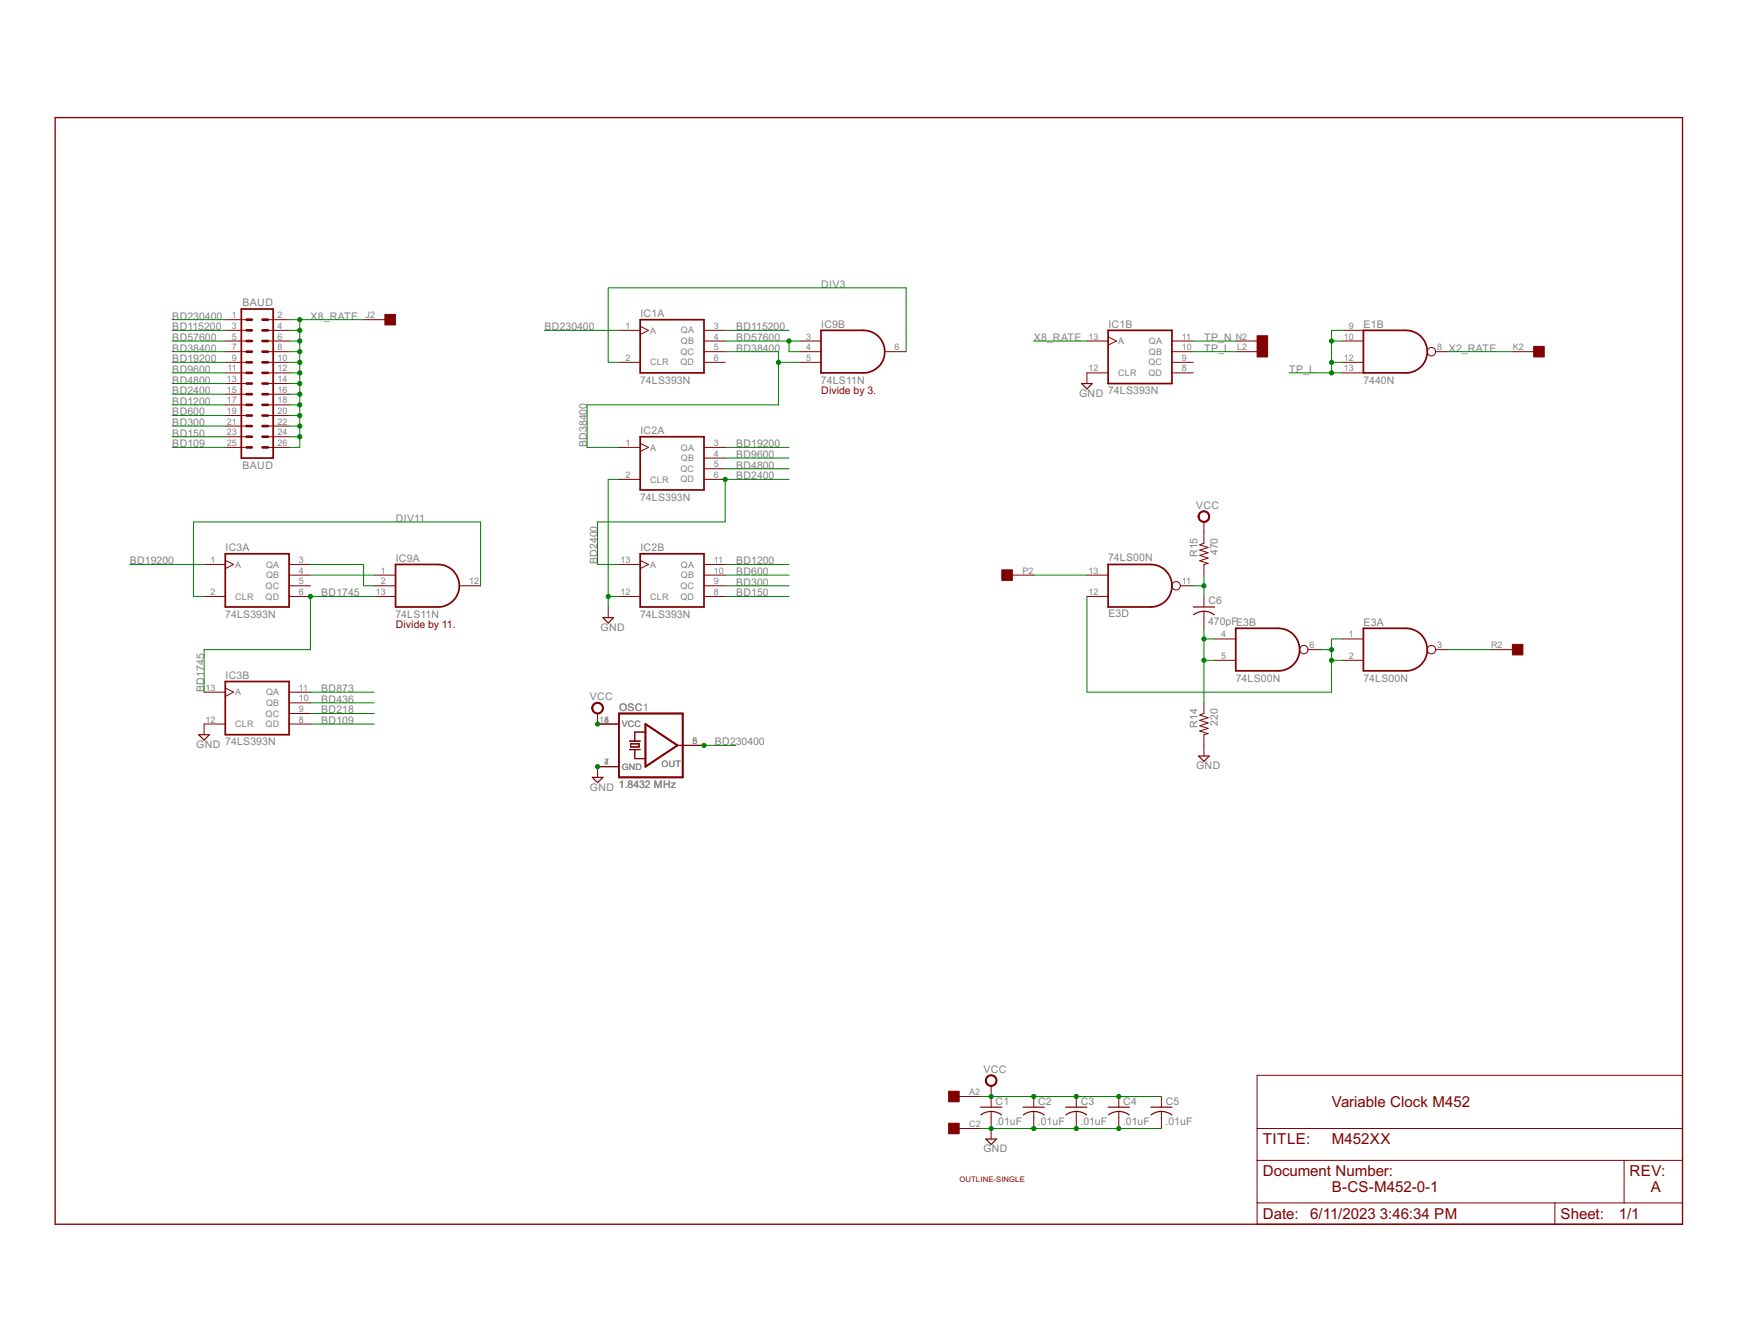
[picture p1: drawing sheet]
<svg xmlns="http://www.w3.org/2000/svg" width="279mm" height="216mm" viewBox="0 0 279 216" stroke-linecap="round" stroke-linejoin="round" font-family="sans-serif">
<g fill="none" stroke="#800000" stroke-width=".19">
<path d="M174 61.7h1.7l-.9 .8zM97 99.3h1.7l-.9 .9zM191.9 97.6h3.5M193.7 98.3a2.72 2.72 0 0 1 1.6 .5M193.7 98.3a2.89 2.89 0 0 0-1.7 .5M32 118.1h1.7l-.9 .9zM101.3 119.1h1.7M101.4 119.6h1.4v.5h-1.4zM95.3 125h1.7l-.9 .8zM101.3 120.5h1.7M192.8 121.5h1.7l-.8 .9zM157.7 178h3.4"/>
<path d="M157.8 179.2a2.7 2.7 0 0 1 3.3 0M164.6 178h3.4M164.6 179.2a2.73 2.73 0 0 1 3.4 0M171.4 178h3.4M171.4 179.2a2.73 2.73 0 0 1 3.4 0M178.2 178h3.5M178.3 179.2a2.7 2.7 0 0 1 3.3 0M185.1 178h3.4M185.1 179.2a2.73 2.73 0 0 1 3.4 0M158.6 183.1h1.7l-.9 .9z"/>
</g>
<g fill="none" stroke="#800000" stroke-width=".16">
<path d="M36.2 54.8h3.5M36.2 56.5h3.5M36.2 51.4h3.5M36.2 53.1h3.5M36.2 58.3h3.5M36.2 59.9h3.5M43.1 54.8h3.4M43.1 56.5h3.4M43.1 51.4h3.4M43.1 53.1h3.4M43.1 58.3h3.4M43.1 59.9h3.4"/>
<path d="M58.5 51.4h3.4M99.5 53.1h3.5M99.5 58.3h3.5M103 52.5l1.3 .6-1.3 .7M113.2 54.8h3.4M113.2 56.5h3.4M113.2 53.1h3.4M113.2 58.3h3.4M128.6 54.8h3.5M128.6 56.5h3.5M128.6 58.3h3.5M142.3 56.5h3.5"/>
<path d="M174.8 54.8h3.4M178.2 59.9h-3.4v1.8M178.2 54.1l1.4 .7-1.4 .7M188.5 54.8h3.4M188.5 56.5h3.4M188.5 58.3h3.4M188.5 59.9h3.4M198.8 54.8h3.4M198.8 56.5h3.4M215.9 54.8h3.4M215.9 53.1h3.4M215.9 58.3h3.4"/>
<path d="M215.9 59.9h3.4M230.9 56.5h2.1M243.3 56.5h3.4M36.2 61.7h3.5M36.2 63.4h3.5M36.2 65.1h3.5M36.2 66.8h3.5M36.2 68.5h3.5M36.2 70.2h3.5M36.2 71.9h3.5M43.1 61.7h3.4M43.1 63.4h3.4"/>
<path d="M43.1 65.1h3.4M43.1 66.8h3.4M43.1 68.5h3.4M43.1 70.2h3.4M43.1 71.9h3.4M99.5 71.9h3.5M99.5 77.1h3.5M103 71.3l1.3 .6-1.3 .7M113.2 71.9h3.4M113.2 77.1h3.4M113.2 73.6h3.4M113.2 75.4h3.4"/>
<path d="M32.8 95.9h3.4M32.8 90.7h3.4M36.2 90.1l1.4 .6-1.4 .7M46.5 95.9h3.4M46.5 92.5h3.4M46.5 94.2h3.4M46.5 90.7h3.4M60.2 95.9h3.4M60.2 92.5h3.4M60.2 94.2h3.4M73.9 94.2h3.4M97.8 97.6v1.7"/>
<path d="M99.5 95.9h3.5M99.5 90.7h3.5M103 90.1l1.3 .6-1.3 .7M113.2 95.9h3.4M113.2 92.5h3.4M113.2 94.2h3.4M113.2 90.7h3.4M162.9 92.5h3.4M174.8 95.9h3.4M174.8 92.5h3.4M189.8 94.2h2.1M193.7 83.9v3.4l-.7 .3 1.3 .4-1.3 .4 1.3 .5-1.3 .4 1.3 .4-1.3 .4 1.3 .5-.6 .1v1.8"/>
<path d="M193.7 95.9v1.7M193.7 98.3v2.7M32.8 111.3h3.4M36.2 116.4h-3.4v1.7M36.2 110.6l1.4 .7-1.4 .7M46.5 116.4h3.4M46.5 111.3h3.4M46.5 113h3.4M46.5 114.7h3.4M96.1 114.7v1.7h3.4M103.8 117.7h-1.7v1.4M109 119.8h4.2"/>
<path d="M193.7 113v1.7l-.7 .3 1.3 .4-1.3 .4 1.3 .4-1.3 .5 1.3 .4-1.3 .4 1.3 .4-.6 .2v3.4M195.4 102.7h3.4M195.4 106.2h3.4M210.4 104.4h2.1M215.9 102.7h3.4M215.9 106.2h3.4M230.9 104.4h2.1M239.8 104.4h3.5M99.5 123.3h-3.4v1.7M102.1 120.5v1.5h1.7M154.3 176.3h3.4M159.4 174.6v3.4"/>
<path d="M159.4 178.7v4.4M166.3 176.3v1.7M166.3 178.7v2.7M173.1 176.3v1.7M173.1 178.7v2.7M180 176.3v1.7M180 178.7v2.7M186.8 176.3v1.7M186.8 178.7v2.7M202.2 172.9h68.4v23.9h-68.4zM154.3 181.4h3.4M202.2 181.4h68.4"/>
<path d="M202.2 186.5h68.4M202.2 193.4h68.4M250.1 193.4v3.4M261.2 186.5v6.9"/>
<circle cx="230.3" cy="56.5" r=".68"/>
<circle cx="189.2" cy="94.2" r=".68"/>
<circle cx="209.7" cy="104.4" r=".68"/>
<circle cx="230.3" cy="104.4" r=".68"/>
</g>
<g fill="#800000" stroke="#800000" stroke-width=".16">
<path d="M158.7 173.2a.94 .94 0 0 1 1.5-.1 .94 .94 0 0 1-.5 1.5 .94 .94 0 0 1-1.2-.9h.2a.77 .77 0 0 1 1-.7 .77 .77 0 0 1 .3 1.3 .77 .77 0 0 1-1.3-.4v-.2h-.2z" fill-rule="evenodd"/>
<path d="M192.9 82.5a.94 .94 0 0 1 1.5 0 .94 .94 0 0 1-.5 1.5 .94 .94 0 0 1-1.2-1h.2a.77 .77 0 0 1 1.1-.7 .77 .77 0 0 1 .2 1.3 .77 .77 0 0 1-1.3-.3v-.3h-.2z" fill-rule="evenodd"/>
<path d="M95.4 113.3a.95 .95 0 0 1 1.5 0 .95 .95 0 0 1-.5 1.4 .95 .95 0 0 1-1.2-.9h.2a.77 .77 0 0 1 1-.7 .77 .77 0 0 1 .2 1.3 .77 .77 0 0 1-1.2-.3v-.3h-.2z" fill-rule="evenodd"/>
</g>
<g fill="none" stroke="#800000" stroke-width=".28">
<path d="M38.8 49.7h5.1v23.9h-5.1zM103 51.4h10.2v8.5h-10.2zM132.1 53.1h6.8a3.4 3.4 0 0 1 3.4 3.4 3.4 3.4 0 0 1-3.4 3.4h-6.8zM178.2 53.1h10.3v8.6h-10.3zM219.3 53.1h6.9a3.4 3.4 0 0 1 3.4 3.4 3.4 3.4 0 0 1-3.4 3.4h-6.9zM103 70.2h10.2v8.6h-10.2zM36.2 89h10.3v8.6h-10.3zM63.6 90.7h6.9a3.4 3.4 0 0 1 3.4 3.5 3.4 3.4 0 0 1-3.4 3.4h-6.9zM103 89h10.2v8.6h-10.2zM178.2 90.7h6.9a3.4 3.4 0 0 1 3.4 3.5 3.4 3.4 0 0 1-3.4 3.4h-6.9zM36.2 109.6h10.3v8.5h-10.3zM99.5 114.7h10.3v10.3h-10.3z"/>
<path d="M103.8 116.4l5.2 3.4-5.2 3.5zM198.8 101h6.8a3.4 3.4 0 0 1 3.5 3.4 3.4 3.4 0 0 1-3.5 3.4h-6.8zM219.3 101h6.9a3.4 3.4 0 0 1 3.4 3.4 3.4 3.4 0 0 1-3.4 3.4h-6.9z"/>
</g>
<g fill="#800000" stroke="#800000" stroke-width=".16">
<path d="M243.3 103.6h1.7v1.7h-1.7z"/>
<path d="M161.1 91.6h1.7v1.7h-1.7z"/>
<path d="M202.2 54h1.7v1.7h-1.7z"/>
<path d="M202.2 55.7h1.7v1.7h-1.7z"/>
<path d="M246.7 55.7h1.7v1.7h-1.7z"/>
<path d="M61.9 50.5h1.7v1.7h-1.7z"/>
<path d="M152.6 180.6h1.7v1.7h-1.7z"/>
<path d="M152.6 175.4h1.7v1.7h-1.7z"/>
</g>
<path d="M8.9 18.9h261.7v177.9h-261.7z" fill="none" stroke="#800000" stroke-width=".21"/>
<g fill="none" stroke="#800000" stroke-width=".42">
<path d="M39.7 54.8h.8M39.7 53.1h.8M39.7 51.4h.8M39.7 58.3h.8M39.7 56.5h.8M39.7 59.9h.8M42.2 54.8h.9M42.2 53.1h.9M42.2 51.4h.9M42.2 58.3h.9M42.2 56.5h.9M42.2 59.9h.9"/>
<path d="M39.7 63.4h.8M39.7 61.7h.8M39.7 66.8h.8M39.7 65.1h.8M39.7 71.9h.8M39.7 70.2h.8M39.7 68.5h.8M42.2 63.4h.9M42.2 61.7h.9M42.2 66.8h.9M42.2 65.1h.9M42.2 71.9h.9"/>
<path d="M42.2 70.2h.9M42.2 68.5h.9"/>
</g>
<g fill="none" stroke="#008000" stroke-width=".16">
<path d="M27.7 54.8h8.5M27.7 56.5h8.5M27.7 59.9h8.5M27.7 53.1h8.5M27.7 58.3h8.5M27.7 51.4h8.5M46.5 54.8h1.7M46.5 56.5h1.7M46.5 59.9h1.7M46.5 53.1h1.7M46.5 58.3h1.7M46.5 51.4h12"/>
<path d="M48.2 51.4v20.5h-1.7M87.6 53.1h11.9M116.6 54.8h12M116.6 56.5h8.6v8.6h-30.8v6.8h5.1M116.6 53.1h10.3M125.2 58.3h3.4M126.9 54.8v1.7h1.7M145.8 56.5v-10.2h-48v12h1.7M166.3 54.8h8.5M191.9 54.8h6.9M191.9 56.5h6.9M207.3 59.9h8.6"/>
<path d="M214.2 54.8h1.7M214.2 58.3h1.7M215.9 53.1h-1.7v6.8M233 56.5h10.3M27.7 65.1h8.5M27.7 68.5h8.5M27.7 66.8h8.5M27.7 71.9h8.5M27.7 70.2h8.5M27.7 61.7h8.5M27.7 63.4h8.5M46.5 65.1h1.7"/>
<path d="M46.5 68.5h1.7M46.5 66.8h1.7M46.5 70.2h1.7M46.5 61.7h1.7M46.5 63.4h1.7M99.5 77.1h-1.7v20.5M116.6 71.9h10.3M116.6 73.6h10.3M116.6 75.4h10.3M126.9 77.1h-10.3v6.8h-20.5v6.8h3.4M20.8 90.7h12M49.9 92.5h10.3"/>
<path d="M49.9 90.7h8.6v3.5h1.7M60.2 95.9h-10.3v8.5h-17.1v6.9M77.3 94.2v-10.3h-46.2v12h1.7M97.8 95.9h1.7M116.6 95.9h10.3M116.6 92.5h10.3M116.6 94.2h10.3M116.6 90.7h10.3M166.3 92.5h8.5M174.8 95.9v15.4h39.4v-8.6h1.7M191.9 94.2h1.8M193.7 92.5v3.4"/>
<path d="M49.9 111.3h10.3M49.9 113h10.3M49.9 114.7h10.3M49.9 116.4h10.3M113.2 119.8h5.2M193.7 106.2h1.7M193.7 101v12M193.7 102.7h1.7M212.5 104.4h1.7M214.2 106.2h1.7M233 104.4h6.8M157.7 176.3h29.1"/>
<path d="M157.7 181.4h29.1"/>
</g>
<g fill="#008000" stroke="#008000" stroke-width=".16">
<circle cx="159.4" cy="181.4" r=".34"/>
<circle cx="166.3" cy="181.4" r=".34"/>
<circle cx="173.1" cy="181.4" r=".34"/>
<circle cx="180" cy="181.4" r=".34"/>
<circle cx="97.8" cy="95.9" r=".34"/>
<circle cx="96.1" cy="123.3" r=".34"/>
<circle cx="159.4" cy="176.3" r=".34"/>
<circle cx="166.3" cy="176.3" r=".34"/>
<circle cx="173.1" cy="176.3" r=".34"/>
<circle cx="180" cy="176.3" r=".34"/>
<circle cx="96.1" cy="116.4" r=".34"/>
<circle cx="193.7" cy="102.7" r=".34"/>
<circle cx="193.7" cy="106.2" r=".34"/>
<circle cx="214.2" cy="59.9" r=".34"/>
<circle cx="214.2" cy="54.8" r=".34"/>
<circle cx="214.2" cy="58.3" r=".34"/>
<circle cx="193.7" cy="94.2" r=".34"/>
<circle cx="214.2" cy="104.4" r=".34"/>
<circle cx="214.2" cy="106.2" r=".34"/>
<circle cx="125.2" cy="58.3" r=".34"/>
<circle cx="48.2" cy="53.1" r=".34"/>
<circle cx="48.2" cy="54.8" r=".34"/>
<circle cx="48.2" cy="56.5" r=".34"/>
<circle cx="48.2" cy="58.3" r=".34"/>
<circle cx="48.2" cy="59.9" r=".34"/>
<circle cx="48.2" cy="61.7" r=".34"/>
<circle cx="48.2" cy="70.2" r=".34"/>
<circle cx="48.2" cy="68.5" r=".34"/>
<circle cx="48.2" cy="66.8" r=".34"/>
<circle cx="48.2" cy="65.1" r=".34"/>
<circle cx="48.2" cy="63.4" r=".34"/>
<circle cx="48.2" cy="51.4" r=".34"/>
<circle cx="116.6" cy="77.1" r=".34"/>
<circle cx="49.9" cy="95.9" r=".34"/>
<circle cx="113.2" cy="119.8" r=".34"/>
<circle cx="126.9" cy="54.8" r=".34"/>
</g>
<g font-size="2.7" fill="#800000">
<text x="214.2" y="178">Variable Clock M452</text>
<text x="203.1" y="184">TITLE:</text>
<text x="214.2" y="184">M452XX</text>
<text x="203.1" y="189.1">Document Number:</text>
<text x="214.2" y="191.7">B-CS-M452-0-1</text>
<text x="262.1" y="189.1">REV:</text>
<text x="265.6" y="191.7">A</text>
<text x="203.1" y="196">Date: 6/11/2023</text>
<text x="222" y="196">3:46:34 PM</text>
<text x="251" y="196">Sheet:</text>
<text x="260.4" y="196">1/1</text>
</g>
<g font-size="1.9" fill="#808080">
<text x="132.1" y="46.3">DIV3</text>
<text x="27.7" y="51.4">BD230400</text>
<text x="27.7" y="53.1">BD115200</text>
<text x="39" y="49.2">BAUD</text>
<text x="50" y="51.4">X8_RATE</text>
<text x="87.6" y="53.1">BD230400</text>
<text x="103" y="51">IC1A</text>
<text x="118.4" y="53.1">BD115200</text>
<text x="132.1" y="52.7">IC9B</text>
<text x="178.3" y="52.7">IC1B</text>
<text x="219.3" y="52.7">E1B</text>
<text x="27.7" y="56.5">BD38400</text>
<text x="27.7" y="60">BD9600</text>
<text x="27.7" y="58.2">BD19200</text>
<text x="27.7" y="54.8">BD57600</text>
<text x="118.4" y="56.5">BD38400</text>
<text x="118.4" y="54.8">BD57600</text>
<text x="166.3" y="54.8">X8_RATE</text>
<text x="193.7" y="54.8">TP_N</text>
<text x="193.7" y="56.5">TP_L</text>
<text x="207.4" y="60">TP_L</text>
<text x="233" y="56.5">X2_RATE</text>
<text x="27.7" y="65.1">BD1200</text>
<text x="27.7" y="63.4">BD2400</text>
<text x="27.7" y="61.7">BD4800</text>
<text x="103" y="61.7">74LS393N</text>
<text x="132.1" y="61.7">74LS11N</text>
<text x="173.6" y="63.8">GND 74LS393N</text>
<text x="219.3" y="61.7">7440N</text>
<text x="27.7" y="68.5">BD300</text>
<text x="27.7" y="66.8">BD600</text>
<text x="27.7" y="70.2">BD150</text>
<text x="27.7" y="71.9">BD109</text>
<text x="94.4" y="71.9" transform="rotate(-90 94.4 71.9)">BD38400</text>
<text x="103" y="69.8">IC2A</text>
<text x="118.4" y="71.9">BD19200</text>
<text x="39" y="75.4">BAUD</text>
<text x="118.4" y="73.6">BD9600</text>
<text x="118.4" y="77.1">BD2400</text>
<text x="118.4" y="75.3">BD4800</text>
<text x="63.6" y="83.9">DIV11</text>
<text x="103" y="80.5">74LS393N</text>
<text x="192.4" y="81.8">VCC</text>
<text x="36.3" y="88.6">IC3A</text>
<text x="103" y="88.6">IC2B</text>
<text x="192.6" y="89.6" transform="rotate(-90 192.6 89.6)">R15</text>
<text x="195.9" y="89.3" transform="rotate(-90 195.9 89.3)">470</text>
<text x="20.9" y="90.7">BD19200</text>
<text x="51.7" y="95.9">BD1745</text>
<text x="63.6" y="90.3">IC9A</text>
<text x="96.1" y="90.7" transform="rotate(-90 96.1 90.7)">BD2400</text>
<text x="118.4" y="90.7">BD1200</text>
<text x="118.4" y="94.2">BD300</text>
<text x="118.4" y="92.5">BD600</text>
<text x="118.4" y="95.9">BD150</text>
<text x="178.3" y="90.2">74LS00N</text>
<text x="36.2" y="99.3">74LS393N</text>
<text x="63.6" y="99.3">74LS11N</text>
<text x="96.6" y="101.4">GND</text>
<text x="103" y="99.3">74LS393N</text>
<text x="178.3" y="99.2">E3D</text>
<text x="194.3" y="100.4">470pFE3B</text>
<text x="194.4" y="97.2">C6</text>
<text x="219.3" y="100.6">E3A</text>
<text x="32.8" y="111.2" transform="rotate(-90 32.8 111.2)">BD1745</text>
<text x="36.3" y="109.1">IC3B</text>
<text x="51.7" y="113">BD436</text>
<text x="51.7" y="111.3">BD873</text>
<text x="94.9" y="112.6">VCC</text>
<text x="198.8" y="109.6">74LS00N</text>
<text x="219.3" y="109.6">74LS00N</text>
<text x="51.7" y="114.7">BD218</text>
<text x="51.7" y="116.4">BD109</text>
<text x="99.6" y="114.3">OSC1</text>
<text x="99.6" y="114.3">OSC</text>
<text x="115" y="119.8">BD230400</text>
<text x="192.6" y="117" transform="rotate(-90 192.6 117)">R14</text>
<text x="195.9" y="116.6" transform="rotate(-90 195.9 116.6)">220</text>
<text x="31.6" y="120.3">GND 74LS393N</text>
<text x="192.4" y="123.7">GND</text>
<text x="94.9" y="127.1">GND 1.8432 MHz</text>
<text x="158.2" y="172.4">VCC</text>
<text x="160.1" y="177.6">C1</text>
<text x="167" y="177.6">C2</text>
<text x="173.8" y="177.6">C3</text>
<text x="180.7" y="177.6">C4</text>
<text x="187.5" y="177.6">C5</text>
<text x="158.2" y="185.3">GND</text>
<text x="160.1" y="180.8">.01uF</text>
<text x="167" y="180.8">.01uF</text>
<text x="173.8" y="180.8">.01uF</text>
<text x="180.6" y="180.8">.01uF</text>
<text x="187.5" y="180.8">.01uF</text>
</g>
<g font-size="1.9" fill="#800000">
<text x="132.1" y="63.4">Divide by 3.</text>
<text x="63.6" y="101">Divide by 11.</text>
</g>
<g font-size="1.6" fill="#808080">
<text x="37.3" y="51.2">1</text>
<text x="37.3" y="52.9">3</text>
<text x="44.7" y="51.2">2</text>
<text x="44.7" y="52.9">4</text>
<text x="58.8" y="51.2">J2</text>
<text x="100.6" y="52.9">1</text>
<text x="104.6" y="53.6">A</text>
<text x="109.5" y="53.6">QA</text>
<text x="114.8" y="52.9">3</text>
<text x="216.9" y="52.9">9</text>
<text x="36.6" y="59.7">11</text>
<text x="37.3" y="54.6">5</text>
<text x="37.3" y="56.3">7</text>
<text x="37.3" y="58">9</text>
<text x="44.7" y="54.6">6</text>
<text x="44.7" y="56.3">8</text>
<text x="44.7" y="58">10</text>
<text x="44.7" y="59.7">12</text>
<text x="100.6" y="58">2</text>
<text x="104.6" y="58.8">CLR</text>
<text x="109.4" y="57">QC</text>
<text x="109.4" y="58.7">QD</text>
<text x="109.5" y="55.3">QB</text>
<text x="114.8" y="54.6">4</text>
<text x="114.8" y="56.3">5</text>
<text x="114.8" y="58">6</text>
<text x="129.7" y="54.6">3</text>
<text x="129.7" y="56.3">4</text>
<text x="129.7" y="58">5</text>
<text x="143.9" y="56.3">6</text>
<text x="175.1" y="54.6">13</text>
<text x="175.1" y="59.7">12</text>
<text x="179.9" y="55.3">A</text>
<text x="184.7" y="58.7">QC</text>
<text x="184.8" y="55.3">QA</text>
<text x="184.8" y="57">QB</text>
<text x="190.1" y="54.6">11</text>
<text x="190.1" y="56.3">10</text>
<text x="190.1" y="58">9</text>
<text x="190.1" y="59.7">8</text>
<text x="198.8" y="54.6">N2</text>
<text x="199" y="56.3">L2</text>
<text x="216.1" y="54.6">10</text>
<text x="216.1" y="58">12</text>
<text x="216.1" y="59.7">13</text>
<text x="231.2" y="56.3">8</text>
<text x="243.3" y="56.3">K2</text>
<text x="36.5" y="61.4">13</text>
<text x="36.5" y="63.1">15</text>
<text x="36.5" y="64.8">17</text>
<text x="44.7" y="61.4">14</text>
<text x="44.7" y="63.1">16</text>
<text x="44.7" y="64.8">18</text>
<text x="179.9" y="60.5">CLR</text>
<text x="184.7" y="60.5">QD</text>
<text x="36.5" y="66.6">19</text>
<text x="36.5" y="68.3">21</text>
<text x="36.5" y="70">23</text>
<text x="36.5" y="71.7">25</text>
<text x="44.7" y="66.6">20</text>
<text x="44.7" y="68.3">22</text>
<text x="44.7" y="70">24</text>
<text x="44.7" y="71.7">26</text>
<text x="100.6" y="71.7">1</text>
<text x="114.8" y="71.7">3</text>
<text x="100.6" y="76.8">2</text>
<text x="104.6" y="72.4">A</text>
<text x="104.6" y="77.6">CLR</text>
<text x="109.4" y="75.9">QC</text>
<text x="109.4" y="77.6">QD</text>
<text x="109.5" y="72.4">QA</text>
<text x="109.5" y="74.1">QB</text>
<text x="114.8" y="73.4">4</text>
<text x="114.8" y="75.1">5</text>
<text x="114.8" y="76.8">6</text>
<text x="33.9" y="90.5">1</text>
<text x="33.9" y="95.6">2</text>
<text x="37.8" y="91.3">A</text>
<text x="42.7" y="94.7">QC</text>
<text x="42.8" y="91.2">QA</text>
<text x="42.8" y="93">QB</text>
<text x="48.1" y="90.5">3</text>
<text x="48.1" y="92.2">4</text>
<text x="48.1" y="93.9">5</text>
<text x="48.1" y="95.6">6</text>
<text x="60.4" y="95.6">13</text>
<text x="61.2" y="92.2">1</text>
<text x="61.2" y="93.9">2</text>
<text x="75.5" y="93.9">12</text>
<text x="99.8" y="90.5">13</text>
<text x="99.8" y="95.6">12</text>
<text x="104.6" y="91.3">A</text>
<text x="109.4" y="94.7">QC</text>
<text x="109.5" y="91.2">QA</text>
<text x="109.5" y="93">QB</text>
<text x="114.8" y="90.5">11</text>
<text x="114.8" y="92.2">10</text>
<text x="114.8" y="93.9">9</text>
<text x="114.8" y="95.6">8</text>
<text x="164.5" y="92.2">P2</text>
<text x="175.1" y="95.6">12</text>
<text x="175.1" y="92.2">13</text>
<text x="190.1" y="93.9">11</text>
<text x="37.8" y="96.4">CLR</text>
<text x="42.7" y="96.4">QD</text>
<text x="104.6" y="96.4">CLR</text>
<text x="109.4" y="96.4">QD</text>
<text x="196.4" y="102.5">4</text>
<text x="196.4" y="105.9">5</text>
<text x="210.6" y="104.2">6</text>
<text x="216.9" y="102.5">1</text>
<text x="216.9" y="105.9">2</text>
<text x="231.2" y="104.2">3</text>
<text x="239.8" y="104.2">R2</text>
<text x="33.1" y="111">13</text>
<text x="37.8" y="111.8">A</text>
<text x="42.8" y="111.8">QA</text>
<text x="42.8" y="113.5">QB</text>
<text x="48.1" y="111">11</text>
<text x="48.1" y="112.7">10</text>
<text x="33.1" y="116.2">12</text>
<text x="37.8" y="116.9">CLR</text>
<text x="42.7" y="115.2">QC</text>
<text x="42.7" y="116.9">QD</text>
<text x="48.1" y="114.5">9</text>
<text x="48.1" y="116.2">8</text>
<text x="96.4" y="116.2">18</text>
<text x="97.2" y="116.2">4</text>
<text x="100" y="116.9">VCC</text>
<text x="111.4" y="119.6">5</text>
<text x="111.4" y="119.6">8</text>
<text x="97.2" y="123">4</text>
<text x="97.2" y="123">7</text>
<text x="100" y="123.8">GND</text>
<text x="106.4" y="123.2">OUT</text>
<text x="155.9" y="176">A2</text>
<text x="155.9" y="181.2">C2</text>
</g>
<text font-size="1.4" fill="#800000" x="154.3" y="190">OUTLINE-SINGLE</text>
</svg>
